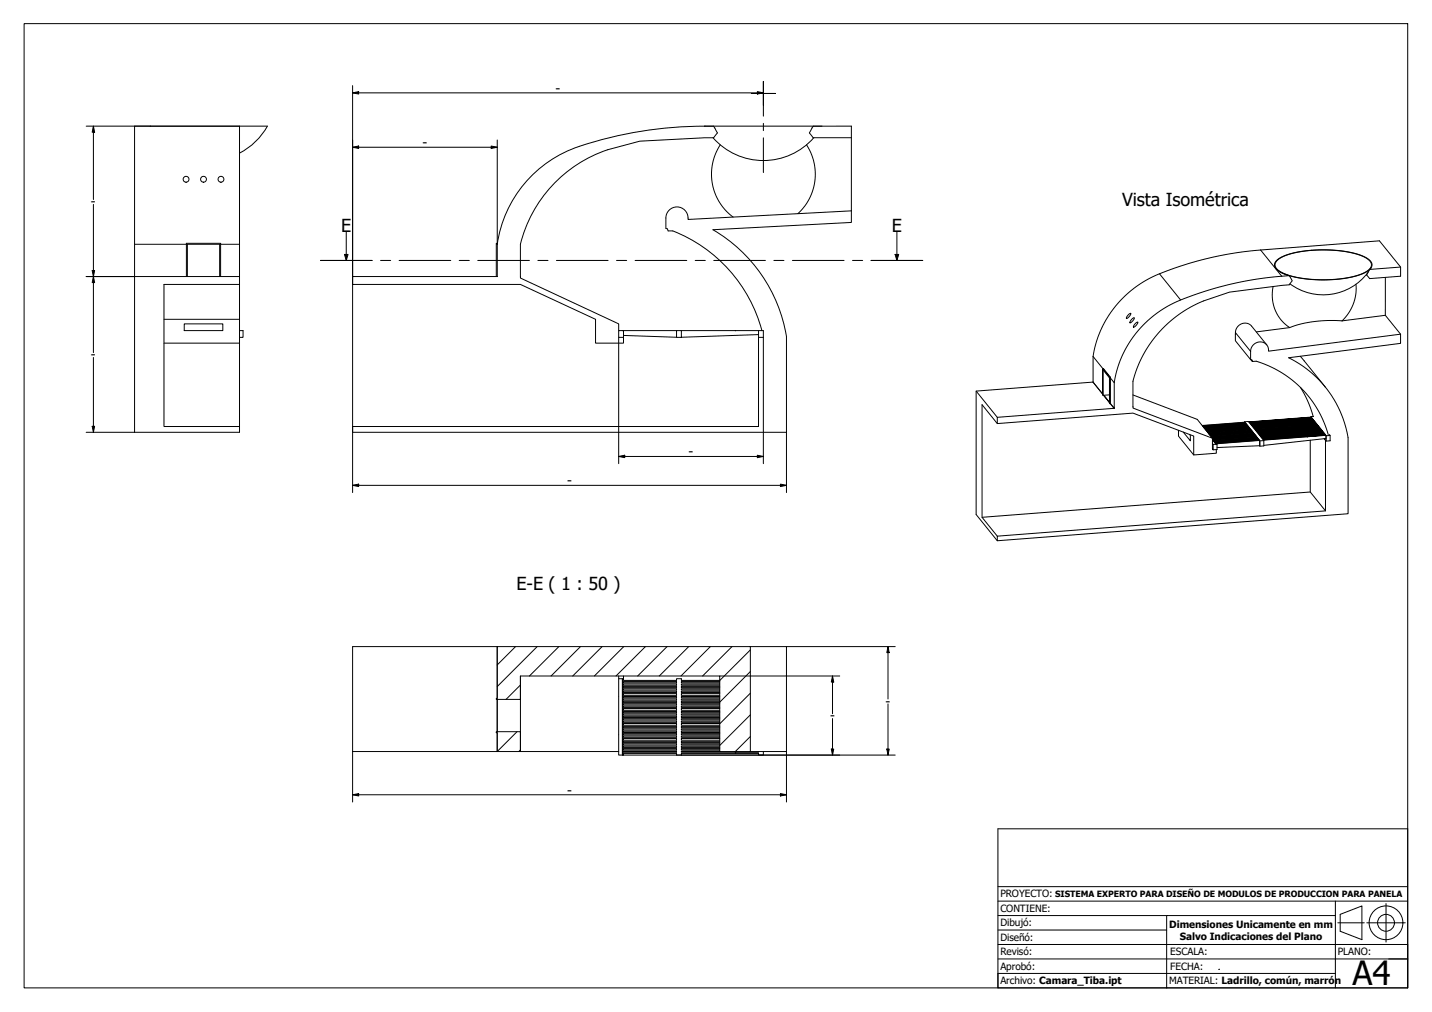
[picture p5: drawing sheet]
<svg xmlns="http://www.w3.org/2000/svg" width="297mm" height="210mm" viewBox="0 0 297 210" stroke-linecap="round" stroke-linejoin="round" font-family="sans-serif">
<!-- layer: Sombreado (ISO) -->
<g fill="none" stroke="#000" stroke-width=".21">
<path d="M106.9 134.1l-3.8 3.8M111.4 134.1l-8.3 8.3M115.9 134.1l-6.1 6.1M120.4 134.1l-6.1 6.1M124.9 134.1l-6.1 6.1M129.4 134.1l-6.1 6.1M133.9 134.1l-6.1 6.1M138.4 134.1l-6.1 6.1M142.9 134.1l-6.1 6.1M147.4 134.1l-6.1 6.1M151.8 134.1l-6.1 6.1M155.6 139.3l-6.3 6.3"/>
<path d="M155.6 134.8l-6.3 6.3M107.3 151.8l-4.2 4.1M107.9 155.6l-.3 .3M107.9 142.1l-2.9 3M155.6 152.8l-3.1 3.1M155.6 148.3l-6.3 6.3M155.6 143.8l-6.3 6.3"/>
</g>
<!-- layer: Visible (ISO) -->
<g fill="none" stroke="#000" stroke-width=".21">
<path d="M31.2 26.2h.1M31.2 26.2h18.5v24.5M49.7 31.8a13.9 13.9 0 0 0 5.8-5.6h-27.6v63.5h21.8v-18.5M120.2 30.4a25.2 25.2 0 0 0-17.1 20.3M120.2 30.3a82.7 82.7 0 0 1 25.9-4.1h30.5v17.5M146.2 26.2h.1M148 26.2l.8 1.4-.8 1-15.3 .7-6.7 1.8a27.7 27.7 0 0 0-18.1 19.6l.1 7 20.3 9.5v1.4M149.4 30l-.9 1.7-.5 1.5-.4 3 .1 1.6 .4 1.5 .5 1.5 .9 1.5a10.9 10.9 0 0 0 2.6 2.7M167.3 30a11.1 11.1 0 0 1-1.8 14.3M168.7 26.2l-.8 1.4 .8 1h7.9M168.8 28.6a13.9 13.9 0 0 1-20.9 0M27.9 50.7h10.8"/>
<path d="M27.9 57.4h21.8M38.7 57.4v-6.9h7.1v6.9M38.9 57.4v-6.7h6.7v6.7M45.8 50.7h3.9M49.7 50.7v20.5M49.7 59h-15.7v29.5h15.7M73.1 59v29.5M103.1 50.7v6.7h-30v1.6h34.9l15.5 7.2v5h5.8v-1.2M103.1 50.7v-.2h-.2v6.9M176.6 43.7l-33.9 1.8a2.31 2.31 0 0 0-2.1-2.6 2.31 2.31 0 0 0-2.5 2.3v2.2l.4 .1 .1 .4h1a30.7 30.7 0 0 1 18.4 20.7M176.6 43.7v2.4l-28.7 1.5a31.7 31.7 0 0 1 15.2 22.2v19.9h-90v-1.2h84.2v-18.5M264.1 59.4l-.2 2.2 .5 2.4 1 1.9 1.5 1.6a1.04 1.04 0 0 0 1.6 .1l2.3-.6 2.6-.4 2.4-.1 2.6 .1"/>
<path d="M264.5 55.5h.1M264.5 55.5l1.1 .9 1.8 .8M264.8 54l1.2-.8 1.9-.6 2.7-.5 3-.3 2.6 .1 2.7 .2 2.5 .6 1.8 .6a1.66 1.66 0 0 1 1.3 2.1l-1.1 1-1.7 .7-2.2 .6-3.2 .3h-3.6l-2.7-.3-2.6-.5-1.8-.8a1.49 1.49 0 0 1-1-2.1zM265 54l1.4-.9 2-.6 2.4-.4 2.8-.2h2.6l2.9 .3 2.5 .6 1.5 .6a1.61 1.61 0 0 1 1.2 2.1l-.9 .9-2 .8-2.6 .5-2.7 .3h-3.3l-2.7-.3-2.3-.5-2-.7a1.61 1.61 0 0 1-1.2-2.1zM267.4 57.2l.7 1-.7 .9-12.4 1.5-5.4 1.8a24.6 24.6 0 0 0-14.6 16.7v5.5l16.5 6.3v2.2l.1 .2v-1.1M267.4 57.2a67.6 67.6 0 0 0-25.2 6.3 22.2 22.2 0 0 0-11.1 15.9M281.3 59l-.1 2-.5 2.1-1.1 2-1.2 1.5M283.8 56.5a11.6 11.6 0 0 1-16.2 2.4M284.1 55.9l-.6 1.1 .6 .8 6.4-.5v-1.9l-4.4-5.4-24.6 1.9a66.7 66.7 0 0 0-23.6 6.2 22.2 22.2 0 0 0-11.2 15.8M284.4 55.5l-.3 .4M287.4 57.5v7.9l3.1 3.9M290.5 55.4l-6.4 .5"/>
<path d="M34 66.2h15.7M34 71.2h15.7M38.2 67.2h8v1.4h-8zM49.7 68.6h.7v1.4h-.7M129.3 68.6h-1v1.4h1M129.3 69.6l11 .4M140.3 68.6h-11v1.4M140.3 68.6h1v1.4h-1zM141.3 68.6h17v1.4h-1M157.3 69.4l-16 .6M157.3 68.6v1.4M226.7 79.3h.1"/>
<path d="M226.7 73.9v5.4M226.7 73.9l2.1 2.6M228.7 76.5h.2l1.4 1.7-.1 .1zM228.7 76.5v5.5l.1-5.3 1.3 1.7 .1 5.3M230.2 78.3v5.4h.1M230.3 78.2v5.5M230.3 78.4l.8 1M231.1 79.4v5.3l-.8-1M234.1 65.2l.5-.2-.4 .7-.5 .3v-.3zM234.7 66.2l.6-.3-.3 .6-.6 .5zM235.5 67.1l.5-.3-.3 .6-.6 .5 .1-.4zM256.3 69.3v1.4l3.1 3.9"/>
<path d="M256.3 69.3v-.3a1.95 1.95 0 0 1 1.2-1.8 1.95 1.95 0 0 1 2.1 .4l3.2 3.9M256.3 69.3h.1M259.4 74.6l.3 .1 .1 .3-.3-.4M259.8 75l.8-.1a22.1 22.1 0 0 1 14.9 15.3M267.5 67.9l-6.9 .9M269.7 73.9l5.2 6.4M287.4 65.4l-9 1.2M290.5 69.3l-27.4 3.5a1.86 1.86 0 0 0-1.9-1.9 1.86 1.86 0 0 0-1.8 2v1.7M290.5 69.3v1.9l-23.2 3a22.6 22.6 0 0 1 12.3 16.6v15.8l-72.7 5.6v-1l68-5.2v-14.7l-.2-.3 .4 .5 .8-.1v-1.1M202.5 81.1l4.4 5.5M206.9 87.9l-3.2-4v23.4l3.2 3.9M228.7 81.8l-2-2.5-24.2 1.8v25.6l4.4 5.5"/>
<path d="M228.9 82h.1M228.9 82l1.2 1.5M230.1 81.9l-1.3 .1M230.3 83.7l.8 1M231.1 84.7l-24.2 1.9v1.3l28.1-2.2 12.6 4.7v4l4.7-.4v-.8M231.1 84.7h.1M235 81.9l13.3 5.1 3.2 3.9 8.8-.6M235 84.4h.1M244.5 89.3v1.2l3.1 3.9M245.5 89.6l1.4 1.8v-1.1l-.2-.2M251.5 91.2l.8 1M251.5 92l.1 .2 .7-.1"/>
<path d="M251.5 90.9v.1M252.3 92.2l-.8-1 .8 .9h.1v1.1l-.8 .1M252.4 92.1v-.1l8.9-.6v1M258.2 87.6l-8.8 .7M258.3 87.7l-8.9 .6M258.3 87.6l-8.8 .8M258.4 87.8l-8.9 .6M258.4 87.8l-8.8 .7M258.5 88l-8.9 .6M258.5 87.9l-8.8 .7M258.6 88.1l-8.9 .6M258.6 88l-8.8 .8"/>
<path d="M258.7 88.2l-8.9 .6M258.7 88.1l-8.8 .8M258.8 88.4l-8.9 .5M258.8 88.3l-8.8 .7M258.9 88.5l-8.9 .6M258.9 88.4l-8.8 .8M259 88.6l-8.9 .6M259 88.5l-8.8 .8M259.1 88.7l-8.9 .6M259.1 88.7l-8.8 .7M259.2 88.9l-8.9 .6M259.2 88.8l-8.8 .7"/>
<path d="M259.3 89l-8.9 .6M259.3 88.9l-8.8 .8M259.4 89.1l-8.9 .6M259.4 89l.1 .1-8.9 .7M259.5 89.3l-8.8 .6M259.5 89.2l-8.8 .7M259.6 89.4l-8.8 .6M259.6 89.3l.1 .1M259.7 89.4l-8.9 .7M259.7 89.5l-8.8 .6M259.7 89.4l-8.8 .8M259.8 89.6l-8.8 .6"/>
<path d="M259.8 89.6l-8.8 .7M259.9 89.8l-8.8 .6M259.9 89.7l-8.8 .7M260 89.9l-8.8 .6M260 89.8l.1 .1-8.9 .7M260.1 90l-8.8 .6M260.1 90l-8.8 .7M260.2 90.2l-8.8 .6M260.2 90.1l-8.8 .7M260.3 90.2l-8.8 .8M260.5 90.3l-8.9 .7 8.9-.6M260.6 90.5l-8.9 .6 8.9-.6"/>
<path d="M260.7 90.6v.1l-8.9 .6 8.9-.6M260.8 90.7l-8.9 .7 8.9-.6M260.9 90.9l-8.9 .6 8.9-.6M261 91l-8.9 .7 8.9-.7M261.1 91.1l-8.9 .7 8.9-.6M261.2 91.2l-8.9 .7 8.9-.6M261.3 91.4v1.1v-.1M261.3 92.4l-8.9 .4M261.3 91.4h.9v1.1h-.9M268.1 86.8l.1 .1M268.1 86.8h.1M268.2 86.9v.1"/>
<path d="M268.2 86.9l-9.1 .7 9-.7-9.9 .6M268.2 87h.1M268.2 87l-9 .7 9.1-.6M268.3 87h.1M268.3 87.1h.1M268.3 87.1l-9 .7 9.1-.6M268.4 87.1h.1M268.4 87.2v.1M268.4 87.2h.1M268.5 87.3l-9.1 .6 9.1-.5M268.5 87.3h.1M268.5 87.3v.1"/>
<path d="M268.5 87.4l-9 .7 9.1-.7M268.6 87.4h.1M268.6 87.4v.1M268.6 87.5l-9 .7 9.1-.6M268.7 87.5h.1M268.7 87.6h.1M268.7 87.6l.1 .1M268.8 87.6l-9.1 .7 9.1-.6M268.8 87.6v.1M268.8 87.7l.1 .1M268.8 87.7h.1M268.9 87.8l-9.1 .7 9.1-.7"/>
<path d="M268.9 87.8h.1M268.9 87.9h.1M269 87.9l-9.1 .7 9.1-.6M269 87.9h.1M269 88h.1M269.1 88l-9.1 .7 9.1-.6M269.1 88.1h.1M269.2 88.1v.1M269.2 88.1l-9.1 .7 9.1-.6M269.2 88.2h.1M269.3 88.2h.1M269.3 88.3l-9.1 .7 9.1-.6"/>
<path d="M269.3 88.3h.1M269.4 88.4h.1M269.4 88.4l-9.1 .7 9.1-.6M269.4 88.5l.1 .1M269.5 88.5h.1M269.5 88.5v.1M269.5 88.6l-9.1 .6 9.1-.6M269.6 88.6v.1M269.6 88.6h.1M269.6 88.7l-9.1 .7 9.1-.7M269.6 88.7h.1M269.6 88.7l.1 .1"/>
<path d="M269.7 88.8h.1M269.7 88.8l-9.1 .7 9.1-.6M269.7 80.4a22.1 22.1 0 0 1 2.7 6M269.8 88.9h.1M269.8 88.9l-9.1 .7 9.1-.6M269.8 89l.1 .1M269.9 89h.1M269.9 89v.1M269.9 89l-9.1 .7 9.2-.6M270 89.1v.1M270 89.2l-9 .7 9.1-.6M270.1 89.3h.1"/>
<path d="M270.1 89.3l-9 .7 9.1-.6M270.2 89.4h.1M270.2 89.4v.1M270.2 89.4l-9 .7 9.1-.6M270.3 89.5v.1M270.3 89.5h.1M270.3 89.6l-9 .7 9.1-.7M270.4 89.6v.1M270.4 89.6h.1M270.4 89.7l-9 .7 9.1-.6M270.4 89.7h.1M270.5 89.8h.1"/>
<path d="M270.5 89.8l-9 .7 9.1-.6M270.6 89.9v.1M270.6 89.9h.1M270.6 89.9l.1 .1M270.6 90l-9 .7 9.1-.6M270.7 90v.1M270.7 90l.1 .1M270.7 90.1l-9 .7 9.1-.6M270.8 90.2h.1M270.8 90.2l-9 .7 9.1-.6M270.9 90.2h.1M270.9 90.3h.1"/>
<path d="M270.9 90.3v.1M270.9 90.3l-9 .7 9.1-.6M271 90.3v.1M271 90.4v.1M271 90.4h.1M271 90.5l-9 .7 9.1-.7M271.1 90.5h.1M271.1 90.5v.1M271.1 90.6l-9 .7 .1 .1M271.2 90.6h.1M271.8 91.3v10.7l3.1 4M271.9 86.4v.1"/>
<path d="M272 86.6h.1M272.1 86.7v.1M272.2 86.8v.1M272.3 86.9v.1M272.4 87.1h.1M272.5 86.4l-4.4 .4 3.9-.2-3.8 .3 3.9-.2-3.8 .4 3.9-.3-3.8 .4 3.9-.3-3.8 .4 3.9-.2-3.8 .3 3.9-.2 .1 .1-3.9 .3 4-.3-3.9 .4 4-.2-3.9 .3 4-.2-3.9 .4 4-.3-3.8 .4 3.9-.3-3.8 .4 3.9-.2v.1l-3.8 .3 3.9-.3-3.8 .4 3.9-.3-3.8 .4 3.9-.2-3.8 .3 3.9-.2-3.8 .4 3.9-.3-3.8 .4 3.9-.3 .1 .1-3.9 .3 3.9-.2-3.8 .4 3.9-.3-3.8 .4 3.9-.3-3.8 .4 3.9-.2-3.8 .3 3.9-.2-3.8 .4 4-.2-3.8 .4 3.9-.3-3.8 .4 3.9-.2-3.8 .3 3.9-.2-3.8 .3 3.9-.2-3.8 .4 3.9-.3-3.8 .4 4.7-.3-.1-.2M272.5 87.2v.1M272.7 87.3v.1M272.8 87.5h.1M272.9 87.6v.1M273 87.7v.1M273.1 87.8v.1"/>
<path d="M273.2 88v.1M273.3 88.1v.1M273.4 88.2v.1M273.5 88.4h.1M273.6 88.5v.1M273.7 88.6v.1M273.8 88.7v.1M273.9 88.9v.1M274 89v.1M274.1 89.1v.1M274.2 89.3h.1M274.3 89.4v.1"/>
<path d="M274.4 89.5v.1M274.5 89.7h.1M274.6 89.8v.1M274.7 89.9v.1M274.8 90v.1M274.9 90.2h.1M275 90.3v.7l-12.8 1.4M275.1 90.4v1.1M271.8 102l-68.1 5.3M103.1 134.1h52.5v21.8h-6.3v-15.7h-41.4v4.9h-5v-.2h.2zM155.6 134.1h7.5v21.8h-7.5M102.9 151.8h5v4.1h-4.8v-3.9h-.2z"/>
<path d="M103.1 144.9v-10.8h-30v21.8h30v-3.9M103.1 145.1v6.7M108 140.2l-.1 15.7h20.4M128.3 140.8h.8v15.8M128.3 155.9v.7h.8M128.3 140.2v15.7M129.1 140.8h.1M129.3 140.8h-.2v15.8h.2v-.3h11v.3h1v-.3h11.2M129.3 140.8v.3h11v-.3h1v.3h8M129.3 155.9h11M129.3 140.2v.6M129.3 141.4h11v.2h-11z"/>
<path d="M129.3 141.9h11v.2h-11zM129.3 142.4h11v.2h-11zM129.3 142.9h11v.2h-11zM129.3 143.4h11v.2h-11zM129.3 143.9h11v.3h-11zM129.3 144.5h11v.2h-11zM129.3 145h11v.2h-11zM129.3 145.5h11v.2h-11zM129.3 146h11v.2h-11zM129.3 146.5h11v.2h-11zM129.3 147h11v.3h-11zM129.3 147.6h11v.2h-11z"/>
<path d="M129.3 148.1h11v.2h-11zM129.3 148.6h11v.2h-11zM129.3 149.1h11v.2h-11zM129.3 149.6h11v.2h-11zM129.3 150.1h11v.3h-11zM129.3 150.7h11v.2h-11zM129.3 151.2h11v.2h-11zM129.3 151.7h11v.2h-11zM129.3 152.2h11v.2h-11zM129.3 152.7h11v.2h-11zM129.3 153.2h11v.3h-11zM129.3 153.8h11v.2h-11z"/>
<path d="M129.3 154.3h11v.2h-11zM129.3 154.8h11v.2h-11zM129.3 155.3h11v.2h-11zM129.3 155.8h11v.2h-11zM141.3 155.9h8M149.3 146.5h-8v.2h8M149.3 146h-8v.2h8M149.3 145.5h-8v.2h8M149.3 145h-8v.2h8M149.3 144.5h-8v.2h8M149.3 143.9h-8v.3h8M149.3 143.4h-8v.2h8"/>
<path d="M149.3 142.9h-8v.2h8M149.3 142.4h-8v.2h8M149.3 141.9h-8v.2h8M149.3 141.4h-8v.2h8M149.3 155.8h-8v.2h11.2M149.3 155.3h-8v.2h8M149.3 154.8h-8v.2h8M149.3 154.3h-8v.2h8M149.3 153.8h-8v.2h8M149.3 153.2h-8v.3h8M149.3 152.7h-8v.2h8M149.3 152.2h-8v.2h8"/>
<path d="M149.3 151.7h-8v.2h8M149.3 151.2h-8v.2h8M149.3 150.7h-8v.2h8M149.3 150.1h-8v.3h8M149.3 149.6h-8v.2h8M149.3 149.1h-8v.2h8M149.3 148.6h-8v.2h8M149.3 148.1h-8v.2h8M149.3 147.6h-8v.2h8M149.3 147h-8v.3h8M152.5 156l.1 .3M152.5 156h.1"/>
<path d="M157.3 155.9v.1h-4.7v.3h4.7v.3h1v-.7"/>
<circle cx="38.6" cy="37.2" r=".61"/>
<circle cx="42.2" cy="37.2" r=".6"/>
<circle cx="45.8" cy="37.2" r=".6"/>
</g>
<!-- layer: Visible fina (ISO) -->
<path d="M240.5 56.8l4.4 5.4M261.5 51.9l4.4 5.4M256.3 69l3.1 3.9" fill="none" stroke="#000" stroke-width=".21"/>
<g fill="none" stroke="#000" stroke-width=".21">
<path d="M66.5 54h10.7M71.5 52.8h.7l-.4 1.2zM71.8 48.1v5.9M78.9 54h2.1M82.8 54h10.7M95.2 54h2.2M99.1 54h10.7M111.6 54h2.1M115.4 54h10.7M127.9 54h2.1M131.7 54h10.8M144.2 54h2.1"/>
<path d="M148.1 54h10.7M160.5 54h2.1M164.4 54h10.7M176.8 54h2.1M180.7 54h10.7M185.7 52.8h.7l-.4 1.2zM186 48.1v5.9"/>
</g>
<g fill="#000">
<path d="M71.5 52.8h.7l-.4 1.2z" fill-rule="evenodd"/>
<path d="M185.7 52.8h.7l-.4 1.2z" fill-rule="evenodd"/>
</g>
<!-- layer: Borde (ISO) -->
<path d="M5 4.9h287v200h-287z" fill="none" stroke="#000" stroke-width=".21"/>
<g fill="none" stroke="#000" stroke-width=".21">
<path d="M207 171.9h85v33h-85zM207 198.9h85M207 195.9h85M207 186.9h85M207 183.9h85M207 189.9h35M207 192.9h35M277 189.9h-35v15M277 186.9v18M277.5 191.4h5.5M278 189.7l4.5-1.8v7l-4.5-1.7zM283.5 191.4h8"/>
<path d="M287.5 187.4v8M277 201.9h-70v3"/>
<circle cx="287.5" cy="191.4" r="3.5"/>
<circle cx="287.5" cy="191.4" r="1.75"/>
</g>
<path d="M288.1 198.9h3.9" fill="none" stroke="#000" stroke-width=".21"/>
<!-- layer: 0 -->
<path d="M252.9 201h.1" fill="none" stroke="#000" stroke-width=".21"/>
<!-- layer: Cota (ISO) -->
<g fill="none" stroke="#000" stroke-width=".21">
<path d="M73.1 19.3l1.3-.3v.5zM73.1 17.8v41.2M73.1 19.3h85.2M157.1 19l1.2 .3-1.2 .2zM17.9 26.2h13.3M19.4 26.2l.2 1.2h-.5zM19.4 26.2v15.2M73.1 30.5l1.3-.2v.5zM73.1 30.5h30M101.9 30.3l1.2 .2-1.2 .3zM103.1 29v21.7M17.9 57.4h10"/>
<path d="M19.1 56.1h.5l-.2 1.3zM19.4 57.4l.2 1.2h-.5zM19.4 42.4v30.7M19.4 74.1v15.6M128.3 70v26.2M158.3 70v26.2M17.9 89.7h10M19.1 88.4h.5l-.2 1.3zM73.1 88.5v13.7M128.3 94.7l1.3-.3v.5zM128.3 94.7h30M157.1 94.4l1.2 .3-1.2 .2z"/>
<path d="M163.1 89.7v12.5M73.1 100.7l1.3-.3v.5zM73.1 100.7h90M161.9 100.4l1.2 .3-1.2 .2zM163.1 134.1h22.6M184.2 134.1l.2 1.3h-.5zM184.2 134.1v10.9M73.1 155.9v10.5M129.1 156.6h56.6M149.3 140.2h24.9M163.1 155.9v10.5M172.4 155.4h.5l-.2 1.2z"/>
<path d="M172.7 140.2l.2 1.3h-.5zM172.7 140.2v7.8M172.7 149v7.6M183.9 155.4h.5l-.2 1.2zM184.2 146v10.6M73.1 164.8l1.3-.2v.5zM73.1 164.8h90M161.9 164.6l1.2 .2-1.2 .3z"/>
</g>
<g fill="#000">
<path d="M73.1 19.3l1.3-.3v.5z" fill-rule="evenodd"/>
<path d="M157.1 19l1.2 .3-1.2 .2z" fill-rule="evenodd"/>
<path d="M19.4 26.2l.2 1.2h-.5z" fill-rule="evenodd"/>
<path d="M73.1 30.5l1.3-.2v.5z" fill-rule="evenodd"/>
<path d="M101.9 30.3l1.2 .2-1.2 .3z" fill-rule="evenodd"/>
<path d="M19.1 56.1h.5l-.2 1.3z" fill-rule="evenodd"/>
<path d="M19.4 57.4l.2 1.2h-.5z" fill-rule="evenodd"/>
<path d="M19.1 88.4h.5l-.2 1.3z" fill-rule="evenodd"/>
<path d="M128.3 94.7l1.3-.3v.5z" fill-rule="evenodd"/>
<path d="M157.1 94.4l1.2 .3-1.2 .2z" fill-rule="evenodd"/>
<path d="M73.1 100.7l1.3-.3v.5z" fill-rule="evenodd"/>
<path d="M161.9 100.4l1.2 .3-1.2 .2z" fill-rule="evenodd"/>
<path d="M184.2 134.1l.2 1.3h-.5z" fill-rule="evenodd"/>
<path d="M172.4 155.4h.5l-.2 1.2z" fill-rule="evenodd"/>
<path d="M172.7 140.2l.2 1.3h-.5z" fill-rule="evenodd"/>
<path d="M183.9 155.4h.5l-.2 1.2z" fill-rule="evenodd"/>
<path d="M73.1 164.8l1.3-.2v.5z" fill-rule="evenodd"/>
<path d="M161.9 164.6l1.2 .2-1.2 .3z" fill-rule="evenodd"/>
</g>
<!-- layer: Marca de centro (ISO) -->
<path d="M155.9 19.4h2.4h-2.4M158.3 16.9v2.5v-2.5M160.9 19.4h-2.6h2.6M158.3 21.9v-2.5v4.7M158.3 25.6v1.5M158.3 28.6v7.2" fill="none" stroke="#000" stroke-width=".21"/>
<text font-size="6.9" x="280.6" y="204.4">A4</text>
<g font-size="3.7">
<text x="232.8" y="42.7">Vista Isométrica</text>
<text x="70.8" y="48">E</text>
<text x="185" y="48">E</text>
<text x="107.1" y="122.4">E-E ( 1 : 50 )</text>
</g>
<g font-size="2.8">
<text x="115.2" y="19.2">-</text>
<text x="87.6" y="30.5">-</text>
<text x="18.9" y="42.8">-</text>
<text x="18.9" y="74.5">-</text>
<text x="142.8" y="94.7">-</text>
<text x="117.6" y="100.7">-</text>
<text x="172.2" y="149.4">-</text>
<text x="183.7" y="146.4">-</text>
<text x="117.6" y="164.8">-</text>
</g>
<g font-size="2.1">
<text x="207.5" y="189.2">CONTIENE:</text>
<text x="207.5" y="186.2">PROYECTO:</text>
<text x="207.5" y="195.2">Diseñó:</text>
<text x="207.5" y="192.2">Dibujó:</text>
<text x="242.5" y="192.5">Dimensiones Unicamente en mm</text>
<text x="244.7" y="194.9">Salvo Indicaciones del Plano</text>
<text x="207.5" y="201.2">Aprobó:</text>
<text x="207.5" y="198.2">Revisó:</text>
<text x="242.7" y="198.2">ESCALA:</text>
<text x="242.7" y="201.2">FECHA:</text>
<text x="277.5" y="198.2">PLANO:</text>
<text x="207.5" y="204.2">Archivo: Camara_Tiba.ipt</text>
<text x="242.5" y="204.2">MATERIAL: Ladrillo, común, marrón</text>
</g>
<text font-size="1.8" x="218.9" y="186.1">SISTEMA EXPERTO PARA DISEÑO DE MODULOS DE PRODUCCION PARA PANELA</text>
</svg>
